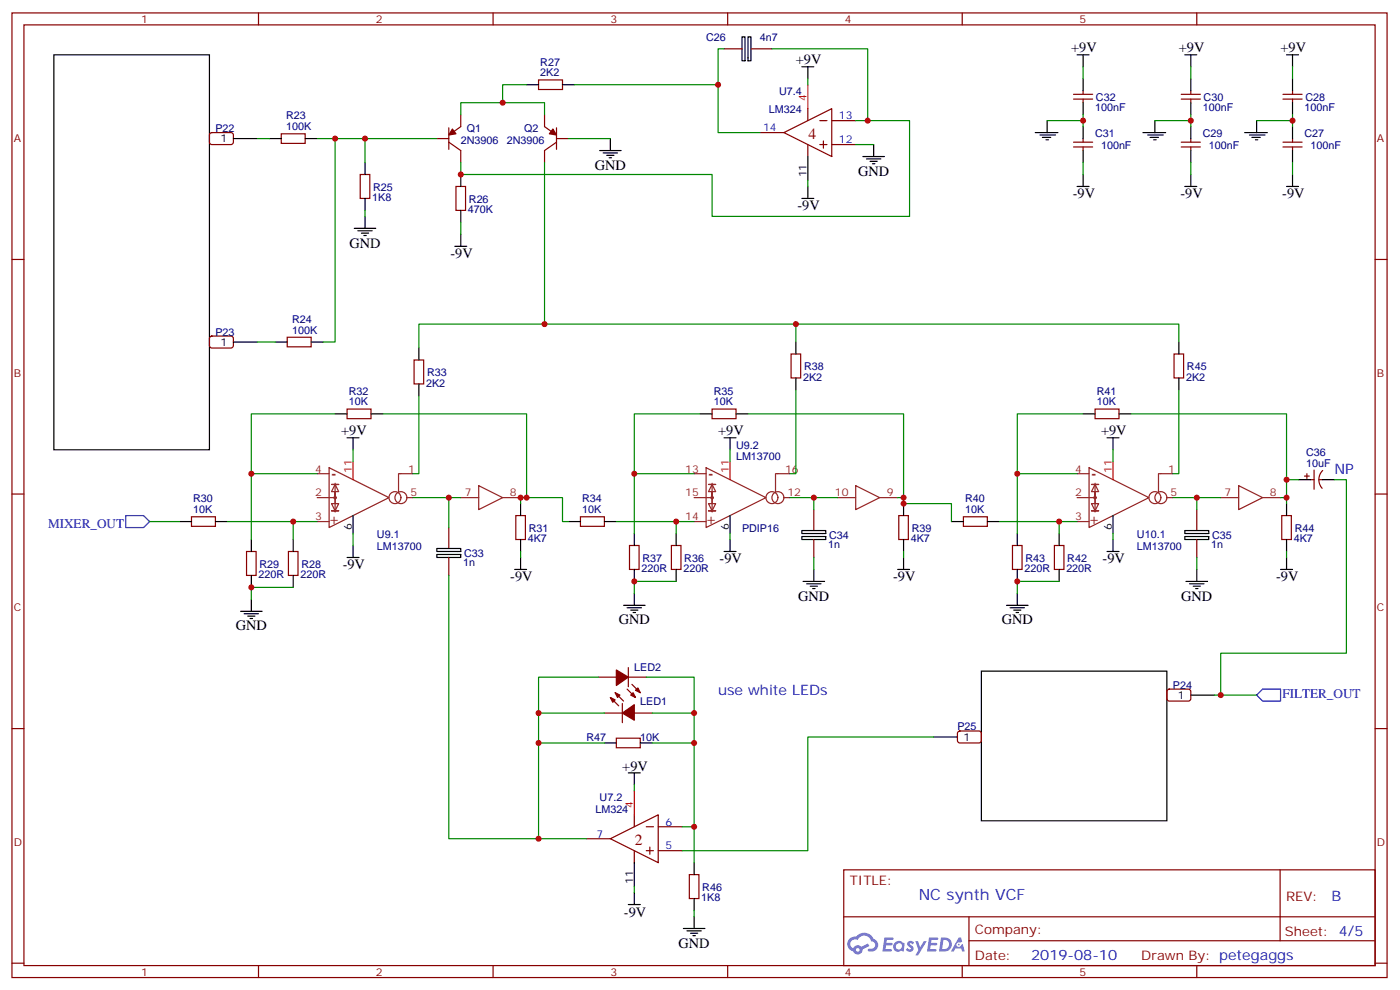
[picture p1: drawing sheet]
<svg xmlns="http://www.w3.org/2000/svg" width="413mm" height="292mm" viewBox="0 0 413 292" stroke-linecap="round" stroke-linejoin="round" font-family="sans-serif">
<path d="M15.9 16.2h45.8v116.4h-45.8zM289.3 197.8h54.7v44.1h-54.7z" fill="none" stroke="#000" stroke-width=".35"/>
<g fill="none" stroke="#870000" stroke-width=".35">
<path d="M3.5 3.8h405.4v284.3h-405.4zM7.1 7.3h398.2v277.3h-398.2zM76.2 3.8v3.5M145.3 3.8v3.5M214.5 3.8v3.5M283.6 3.8v3.5M352.8 3.8v3.5M3.5 76.5h3.6M405.3 76.5h3.6M3.5 145.6h3.6M405.3 145.6h3.6M3.5 214.8h3.6"/>
<path d="M405.3 214.8h3.6M248.7 256.4h156.6v28.2h-156.6zM377.3 256.4v20.9M248.7 270.2h156.5M285.6 277.3h119.6M285.6 270.2v14.2M3.5 283.9h3.6M76.2 284.6v3.5M145.3 284.6v3.5M214.5 284.6v3.5M283.6 284.6v3.5M352.8 284.6v3.5"/>
<path d="M405.3 283.9h3.6"/>
</g>
<g fill="#5487ff">
<path d="M267.7 277.6a1.22 1.22 0 0 1 1.7 .2l-.4 .6a.47 .47 0 0 0-.3-.4 .47 .47 0 0 0-.5 .2l.1 .2a1.14 1.14 0 0 1 .8 1.8 1.14 1.14 0 0 1-1.9 0l-.2-.2 .5-.6 .7 .5a.29 .29 0 0 0 .3-.3 .29 .29 0 0 0-.2-.3 1.04 1.04 0 0 1-.6-1.7z"/>
<path d="M260.7 276.3h2.4l.3 .2-.2 .5-1.8 .1-.1 .8h1.5l.3 .4-.3 .4h-1.6l-.2 1.1h1.7l.2 .3-.2 .3-2.6 .1z"/>
<path d="M273.8 276.3h2.4l.3 .2-.1 .5-1.8 .1-.2 .8h1.6l.3 .4-.4 .4h-1.6l-.1 1.1h1.7l.2 .3-.2 .3-2.6 .1z"/>
<path d="M282.6 276.3h.7l.3 1.3-.6 .3a.69 .69 0 0 0-1 .3 .69 .69 0 0 0 .4 .9 .69 .69 0 0 0 .9-.6l.5-.2 .6 2.2h-.8l-.2-.9h-1.8l-.5 .9h-.8z"/>
<path d="M269.8 277.4h.8l.6 1.8 1.1-1.8h.9l-2.6 4.2h-.8l.9-1.5z"/>
<path d="M277.4 276.3l-.6 4.2h1.3a2.11 2.11 0 0 0 2.5-2.1 2.11 2.11 0 0 0-2.5-2.1zM278.1 277.1a1.39 1.39 0 0 1 1.7 1.4 1.39 1.39 0 0 1-1.8 1.3h-.3z"/>
<path d="M263.7 277.9a1.54 1.54 0 0 0-.1 2.2 1.54 1.54 0 0 0 2.2 .1l.6 .3 .3-2.3-.2-.3h-.4a1.49 1.49 0 0 0-2.4 0zM264 278.9a.94 .94 0 0 1 1.8 0 .94 .94 0 0 1-1.8 0z"/>
<path d="M250.4 276.7a2.18 2.18 0 0 0 1.1 3.7 1.44 1.44 0 0 0 1.6 .9 1.44 1.44 0 0 0 1.2-1.4l2-1.1-.5-.7-1.9 1a1.47 1.47 0 0 0-2.4 .4 1.39 1.39 0 0 1-.7-1.9 1.39 1.39 0 0 1 2-.5 2.12 2.12 0 0 1 2.2-1.3 2.12 2.12 0 0 1 1.9 1.7 1.14 1.14 0 0 1 1.1 1.4 1.14 1.14 0 0 1-1.7 .7 .43 .43 0 0 0-.5 .4 .43 .43 0 0 0 .4 .5 1.98 1.98 0 0 0 2.5-1.2 1.98 1.98 0 0 0-1.2-2.6 3.1 3.1 0 0 0-5.3-.6l-.9 .1zM252.3 280a.55 .55 0 0 1 1.1 0 .55 .55 0 0 1-1.1 0z"/>
<circle cx="282.6" cy="278.4" r=".26"/>
</g>
<g fill="none" stroke="#870000" stroke-width=".35">
<path d="M213.4 14.4h5.3M221.5 14.4h6M62 39.3l.4-.2h6l.4 .7-.1 2.4-.6 .4-5.9-.1-.5-.6v-2.1zM82.9 39.4h7.1v2.9h-7.1zM132.3 37.7v6.3M135.8 33.8v3.5l-2.5 1.8M158.7 23.6h7.1v2.8h-7.1zM160.5 33.8v3.5l2.5 1.8M164 37.7v6.3M224 39.1h7.1M231.1 39.1l14.1-7.1v14.1zM238.1 32v3.6"/>
<path d="M241.7 35.6h2.1M245.2 35.6h7M316.4 27.8h5.7M316.4 29.2h5.7M319.3 26.7v1.1M319.3 29.2v1.1M348.2 27.8h5.6M348.2 29.2h5.6M351 26.7v1.1M351 29.2v1.1M378.2 27.8h5.6M378.2 29.2h5.6"/>
<path d="M381 26.7v1.1M381 29.2v1.1M106.2 51.4h2.8v7.1h-2.8zM128.8 40.9h3.5M132.3 41.9l3.5 2.5v3.5M134.4 55h2.8v7h-2.8zM164 40.9h3.6M164 41.9l-3.5 2.5v3.5M238.1 42.6v3.5M241.7 42.6h2.1M242.7 41.6v2.1M245.2 42.6h7"/>
<path d="M316.4 41.9h5.7M316.4 43.3h5.7M319.3 40.9v1M319.3 43.3v1.1M348.2 41.9h5.6M348.2 43.3h5.6M351 40.9v1M351 43.3v1.1M378.2 41.9h5.6M378.2 43.3h5.6M381 40.9v1M381 43.3v1.1"/>
<path d="M62 99.3l.4-.2h6l.4 .7-.1 2.4-.6 .4-5.9-.1-.5-.6v-2.1zM84.7 99.4h7v2.8h-7zM122.1 106.1h2.8v7.1h-2.8zM233.2 104.4h2.8v7h-2.8zM346.1 104.4h2.8v7h-2.8zM102.3 120.6h7.1v2.8h-7.1zM209.9 120.6h7.1v2.8h-7.1zM322.8 120.6h7v2.8h-7zM385.2 139.6v1.4M387.3 138.6v5.6M389.9 138.7a3.8 3.8 0 0 0-.2 5.2M56.4 152.3h7.1v2.9h-7.1z"/>
<path d="M132.3 155.5v6M152 152h2.9v7h-2.9zM171.1 152.3h7.1v2.9h-7.1zM239.9 150.2v6M239.9 159v5.3M264.9 152h2.9v7h-2.9zM284 152.3h7v2.9h-7zM352.8 150.2v6M352.8 159v5.3M377.8 152h2.8v7h-2.8zM384.5 140.3h1.4M386.3 141.4h1"/>
<path d="M388.8 141.4h1M72.7 162.6h2.8v7h-2.8zM85 162.6h2.8v7h-2.8zM132.3 164.3v5.3M185.6 160.8h2.8v7.1h-2.8zM197.9 160.8h2.8v7.1h-2.8zM298.4 160.8h2.9v7.1h-2.9zM310.8 160.8h2.8v7.1h-2.8zM176.4 199.6h5.3M185.2 196.8v5.6M185.2 199.6h5.3M178.2 210.2h5.2"/>
<path d="M179.9 205.6l2.5 2.5M181.3 204.2l2.5 2.5M181.7 217.6h7v2.8h-7zM183.4 207.4v5.6M184.9 203.1l2.4 2.5M186.3 201.7l2.4 2.5M187 210.2h5.3M282.5 215.7l.4-.2h5.9l.5 .7-.1 2.4-.6 .4-5.9-.1-.5-.6v-2.1zM344.2 203.3l.5-.2 5.9 .1 .4 .6-.1 2.4-.6 .5-5.9-.1-.4-.6v-2.2zM172.9 247.2h7M179.9 247.2l14.1-7v14.1zM187 240.2v3.5"/>
<path d="M187 250.8v3.5M190.5 243.7h2.1M190.5 250.8h2.1M191.6 249.7v2.1M194 243.7h7.1M194 250.8h7.1M203.2 257.8h2.8v7.1h-2.8z"/>
</g>
<g fill="none" stroke="#000" stroke-width=".35">
<path d="M218.7 10.9h.9v7h-.9zM220.5 10.9h.9v7h-.9zM236.4 19.7h3.5M238.1 19.7v3.5M317.5 16.2h3.5M319.3 16.2v3.5M349.2 16.2h3.6M351 16.2v3.5M379.2 16.2h3.6M381 16.2v3.5M155.2 25h3.5M165.8 25h3.5"/>
<path d="M305.2 39.1h6.7M306.6 39.8h4.5M308.7 35.6v3.5M319.3 23.2v3.5M319.3 30.3v3.5M319.3 37.3v3.6M336.9 39.1h6.7M338.3 39.8h4.6M340.4 35.6v3.5M351 23.2v3.5M351 30.3v3.5M351 37.3v3.6"/>
<path d="M366.9 39.1h6.7M368.3 39.8h4.6M370.4 35.6v3.5M381 23.2v3.5M381 30.3v3.5M381 37.3v3.6M68.8 40.9h7M79.4 40.9h3.5M90 40.9h3.5M107.6 47.9v3.5M107.6 58.5v3.5M135.8 51.4v3.6"/>
<path d="M176.7 44.4h6.4M177.8 45.1h4.2M178.9 45.8h2.1M179.6 46.5h.7M179.9 40.9v3.5M236.4 58.5h3.5M238.1 46.1v7.1M238.1 55v3.5M254.4 46.1h6.3M255.4 46.8h4.2M256.5 47.6h2.1M257.2 48.3h.7"/>
<path d="M257.5 42.6v3.5M307.3 40.5h2.4M308.3 41.2h.7M317.5 55h3.5M319.3 44.4v3.5M319.3 51.4v3.6M339 40.5h2.5M340.1 41.2h.7M349.2 55h3.6M351 44.4v3.5M351 51.4v3.6M369 40.5h2.5"/>
<path d="M370.1 41.2h.7M379.2 55h3.6M381 44.4v3.5M381 51.4v3.6M104.4 67.3h6.4M105.5 68h4.2M106.5 68.7h2.2M107.2 69.4h.7M107.6 63.8v3.5M134.1 72.6h3.5M135.8 62v3.5M135.8 69.1v3.5"/>
<path d="M68.8 100.8h7M81.1 100.8h3.6M91.7 100.8h3.5M123.5 102.6v3.5M123.5 113.2v3.5M234.6 100.8v3.6M234.6 111.4v3.5M347.5 100.8v3.6M347.5 111.4v3.5M98.8 122h3.5M102.3 129h3.5M104.1 129v3.6"/>
<path d="M109.4 122h3.5M206.4 122h3.5M213.4 129h3.6M215.2 129v3.6M217 122h3.5M319.3 122h3.5M326.3 129h3.5M328.1 129v3.6M329.8 122h3.6M52.9 153.7h3.5M63.5 153.7h3.5M74.1 159v3.6"/>
<path d="M86.4 159v3.6M104.1 152v5.3M153.5 148.4v3.6M153.5 159v3.6M167.6 153.7h3.5M178.2 153.7h3.5M187 157.3v3.5M199.3 157.3v3.5M215.2 152v5.3M215.2 159v3.6M236.4 156.4h7v.9h-7zM236.4 158.2h7v.8h-7z"/>
<path d="M266.3 148.4v3.6M266.3 159v3.6M280.5 153.7h3.5M291 153.7h3.6M299.9 157.3v3.5M312.2 157.3v3.5M328.1 152v5.3M328.1 159v3.6M349.2 156.4h7.1v.9h-7.1zM349.2 158.2h7.1v.8h-7.1zM379.2 148.4v3.6M379.2 159v3.6"/>
<path d="M382.8 141.4h3.5M389.8 141.4h3.5M74.1 169.6v3.5M74.1 176.7v3.5M86.4 169.6v3.5M102.3 164.3h3.5M104.1 160.8v3.5M128.8 161.7h7v.9h-7zM128.8 163.4h7v.9h-7zM151.7 167.9h3.5M153.5 164.3v3.6M183.8 178.4h6.3"/>
<path d="M184.9 179.1h4.2M185.9 179.8h2.1M187 167.9v3.5M187 174.9v3.5M199.3 167.9v3.5M213.4 162.6h3.6M236.7 171.4h6.4M237.8 172.1h4.2M238.8 172.8h2.1M239.5 173.5h.7M239.9 167.9v3.5M264.6 167.9h3.5"/>
<path d="M266.3 164.3v3.6M296.7 178.4h6.3M297.7 179.1h4.3M298.8 179.8h2.1M299.9 167.9v3.5M299.9 174.9v3.5M312.2 167.9v3.5M326.3 162.6h3.5M349.6 171.4h6.4M350.7 172.1h4.2M351.7 172.8h2.1M352.4 173.5h.7"/>
<path d="M352.8 167.9v3.5M377.5 167.9h3.5M379.2 164.3v3.6M70.9 180.2h6.4M72 180.9h4.2M73 181.6h2.1M73.7 182.3h.7M186.6 180.6h.7M299.5 180.6h.7M178.2 219h3.5M188.7 219h3.6M275.2 217.2h7"/>
<path d="M351 204.9h7.1M185.2 227.8h3.5M187 227.8v3.6M187 254.3v7M204.6 254.3v3.5M185.2 266.6h3.5M187 263.1v3.5M201.4 273.7h6.4M202.5 274.4h4.2M203.6 275.1h2.1M204.3 275.8h.7M204.6 264.9v3.5"/>
<path d="M204.6 270.2v3.5"/>
</g>
<g fill="#870000" stroke="#870000" stroke-width=".35">
<path d="M133.3 38l1.1 1.4-2.1 .4z"/>
<path d="M163 38l1 1.8-2.1-.4z"/>
<path d="M179.9 205.6l1.4 .7-.7 .7z"/>
<path d="M181.3 204.2l1.4 .7-.7 .7z"/>
<path d="M183.4 210.2l3.6-2.5v4.6z"/>
<path d="M187.3 203.5l.7-.7 .7 1.4z"/>
<path d="M185.9 204.9l.7-.7 .7 1.4z"/>
<path d="M181.7 197.5l3.5 2.1-3.5 2.5z"/>
</g>
<g fill="none" stroke="#8c2424" stroke-width=".35">
<path d="M93.5 139.6h3.5M97 137.9l17.7 8.8-17.7 8.8zM121.7 139.6h-4.2v5.3M204.6 139.6h3.5M208.1 137.9l17.7 8.8-17.7 8.8zM232.8 139.6h-4.2v5.3M317.5 139.6h3.5M321 137.9l17.7 8.8-17.7 8.8zM345.7 139.6h-4.2v5.3M93.5 146.7h5.3v-1.8h-1.1l1.1-2.1h-1.1h2.1h-1l1 2.1h-1v3.5h1l-1 2.2h1h-2.1h1.1l-1.1-2.2h1.1M93.5 153.7h3.5M98.8 142.5v8.4"/>
<path d="M119.9 146.7h1.8M135.8 146.7h5.3M141.1 143.2l7.1 3.5-7.1 3.5zM148.2 146.7h5.3M204.6 146.7h5.3v-1.8h-1.1l1.1-2.1h-1.1h2.2h-1.1l1.1 2.1h-1.1v3.5h1.1l-1.1 2.2h1.1h-2.2h1.1l-1.1-2.2h1.1M204.6 153.7h3.5M209.9 142.5v8.4M231.1 146.7h1.7M246.9 146.7h5.3M252.2 143.2l7.1 3.5-7.1 3.5zM259.3 146.7h5.3M317.5 146.7h5.3v-1.8h-1.1l1.1-2.1h-1.1h2.1h-1l1 2.1h-1v3.5h1l-1 2.2h1h-2.1h1.1l-1.1-2.2h1.1"/>
<path d="M317.5 153.7h3.5M322.8 142.5v8.4M344 146.7h1.7M359.8 146.7h5.3M365.1 143.2l7.1 3.5-7.1 3.5zM372.2 146.7h5.3"/>
<circle cx="116.4" cy="146.7" r="1.76"/>
<circle cx="118.2" cy="146.7" r="1.76"/>
<circle cx="227.5" cy="146.7" r="1.76"/>
<circle cx="229.3" cy="146.7" r="1.76"/>
<circle cx="340.4" cy="146.7" r="1.76"/>
<circle cx="342.2" cy="146.7" r="1.76"/>
</g>
<g fill="#8c2424" stroke="#8c2424" stroke-width=".35">
<circle cx="98.8" cy="146.7" r=".35"/>
<circle cx="209.9" cy="146.7" r=".35"/>
<circle cx="322.8" cy="146.7" r=".35"/>
</g>
<path d="M238.1 25v7M104.1 136.1v5.3M215.2 136.1v5.3M328.1 136.1v5.3M187 233.1v7.1" fill="none" stroke="#f00" stroke-width=".35"/>
<path d="M37 152h5.3l1.8 1.7-1.8 1.8h-5.3zM370.4 204.9l1.8-1.8h5.3v3.6h-5.3z" fill="none" stroke="#00f" stroke-width=".35"/>
<g fill="none" stroke="#008700" stroke-width=".35">
<path d="M213.4 14.4h-1.7v10.6M227.5 14.4h28.3v21.2h-3.6M319.3 19.7v3.5M351 19.7v3.5M381 19.7v3.5M135.8 33.8v-3.5h24.7v3.5M155.2 25h-7v5.3M169.3 25h42.4v14.1h12.3M238.1 23.2v1.8M255.8 35.6h12.3v28.2h-58.2v-12.4h-74.1v-3.5M308.7 35.6h10.6M319.3 33.8v3.5"/>
<path d="M340.4 35.6h10.6M351 33.8v3.5M370.4 35.6h10.6M381 33.8v3.5M75.8 40.9h3.6M93.5 40.9h14.1v7M98.8 40.9v59.9h-3.6M107.6 40.9h21.2M160.5 47.9v47.6h-37v7.1M167.6 40.9h12.3M238.1 53.2v1.8M252.2 42.6h5.3"/>
<path d="M319.3 47.9v3.5M351 47.9v3.5M381 47.9v3.5M107.6 62v1.8M135.8 65.5v3.6M160.5 95.5h74.1v5.3M234.6 95.5h112.9v5.3M75.8 100.8h5.3M123.5 116.7v22.9h-1.8M234.6 114.9v24.7h-1.8M347.5 114.9v24.7h-1.8M93.5 139.6h-19.4v19.4"/>
<path d="M98.8 122h-24.7v17.6M104.1 132.6v3.5M112.9 122h42.3v24.7h-1.7v1.7M204.6 139.6h-17.6v17.7M206.4 122h-19.4v17.6M215.2 132.6v3.5M220.5 122h45.8v24.7M317.5 139.6h-17.6v17.7M319.3 122h-19.4v17.6M328.1 132.6v3.5M333.4 122h45.8v24.7M44.1 153.7h8.8"/>
<path d="M67 153.7h19.4M93.5 153.7h-7.1v5.3M104.1 157.3v3.5M121.7 146.7h14.1M132.3 146.7v8.8M155.2 146.7h10.6v7h1.8M181.7 153.7h22.9M199.3 153.7v3.6M215.2 157.3v1.7M232.8 146.7h14.1M239.9 146.7v3.5M264.6 146.7h1.7v1.7h14.2v5.3"/>
<path d="M294.6 153.7h22.9M312.2 153.7v3.6M328.1 157.3v1.7M345.7 146.7h14.1M352.8 146.7v3.5M377.5 146.7h1.7v1.7M379.2 141.4h3.6M393.3 141.4h3.6v51.1h-37.1v12.4h10.6M86.4 173.1h-12.3v3.6M132.3 169.6v77.6h26.4M153.5 162.6v1.7M199.3 171.4h-12.3v3.5"/>
<path d="M239.9 164.3v3.6M266.3 162.6v1.7M312.2 171.4h-12.3v3.5M352.8 164.3v3.6M379.2 162.6v1.7M176.4 199.6h-17.7v19.4M190.5 199.6h14.1v19.4M158.7 210.2h19.5M178.2 219h-19.5v28.2h14.2M192.3 219h12.3v24.7M192.3 210.2h12.3M275.2 217.2h-37.1v33.6h-37"/>
<path d="M358.1 204.9h1.7M187 231.4v1.7M201.1 243.7h3.5v10.6M187 261.3v1.8M204.6 268.4v1.8"/>
</g>
<g fill="#c00">
<circle cx="204.6" cy="210.2" r=".88"/>
<circle cx="204.6" cy="219" r=".88"/>
<circle cx="359.8" cy="204.9" r=".88"/>
<circle cx="379.2" cy="141.4" r=".88"/>
<circle cx="234.6" cy="95.5" r=".88"/>
<circle cx="379.2" cy="146.7" r=".88"/>
<circle cx="312.2" cy="153.7" r=".88"/>
<circle cx="299.9" cy="171.4" r=".88"/>
<circle cx="299.9" cy="139.6" r=".88"/>
<circle cx="352.8" cy="146.7" r=".88"/>
<circle cx="239.9" cy="146.7" r=".88"/>
<circle cx="160.5" cy="95.5" r=".88"/>
<circle cx="187" cy="139.6" r=".88"/>
<circle cx="187" cy="171.4" r=".88"/>
<circle cx="199.3" cy="153.7" r=".88"/>
<circle cx="155.2" cy="146.7" r=".88"/>
<circle cx="153.5" cy="146.7" r=".88"/>
<circle cx="319.3" cy="35.6" r=".88"/>
<circle cx="74.1" cy="173.1" r=".88"/>
<circle cx="107.6" cy="40.9" r=".88"/>
<circle cx="98.8" cy="40.9" r=".88"/>
<circle cx="148.2" cy="30.3" r=".88"/>
<circle cx="211.7" cy="25" r=".88"/>
<circle cx="255.8" cy="35.6" r=".88"/>
<circle cx="135.8" cy="51.4" r=".88"/>
<circle cx="381" cy="35.6" r=".88"/>
<circle cx="86.4" cy="153.7" r=".88"/>
<circle cx="351" cy="35.6" r=".88"/>
<circle cx="74.1" cy="139.6" r=".88"/>
<circle cx="132.3" cy="146.7" r=".88"/>
<circle cx="266.3" cy="146.7" r=".88"/>
<circle cx="266.3" cy="148.4" r=".88"/>
<circle cx="204.6" cy="243.7" r=".88"/>
<circle cx="158.8" cy="219" r=".88"/>
<circle cx="158.8" cy="210.2" r=".88"/>
<circle cx="158.8" cy="247.2" r=".88"/>
</g>
<g font-size="4.6" fill="#800">
<text x="238.3" y="40.9">4</text>
<text x="187.1" y="249">2</text>
</g>
<text font-size="4.6" fill="#00f" x="270.8" y="265.4">NC synth VCF</text>
<g font-size="4.2">
<text x="315.7" y="15.5">+9V</text>
<text x="347.5" y="15.5">+9V</text>
<text x="377.5" y="15.5">+9V</text>
<text x="234.6" y="19">+9V</text>
<text x="175.3" y="50">GND</text>
<text x="252.9" y="51.8">GND</text>
<text x="316.2" y="58.5">-9V</text>
<text x="348" y="58.5">-9V</text>
<text x="378" y="58.5">-9V</text>
<text x="235.1" y="62">-9V</text>
<text x="103" y="73">GND</text>
<text x="132.8" y="76.1">-9V</text>
<text x="100.5" y="128.3">+9V</text>
<text x="211.7" y="128.3">+9V</text>
<text x="324.6" y="128.3">+9V</text>
<text x="101" y="167.9">-9V</text>
<text x="212.1" y="166.1">-9V</text>
<text x="325" y="166.1">-9V</text>
<text x="150.4" y="171.4">-9V</text>
<text x="263.3" y="171.4">-9V</text>
<text x="376.2" y="171.4">-9V</text>
<text x="235.3" y="177">GND</text>
<text x="348.2" y="177">GND</text>
<text x="69.5" y="185.8">GND</text>
<text x="182.4" y="184.1">GND</text>
<text x="295.3" y="184.1">GND</text>
<text x="183.4" y="227.1">+9V</text>
<text x="183.9" y="270.2">-9V</text>
<text x="200" y="279.3">GND</text>
</g>
<g font-size="4.2" fill="#8d2323">
<text x="97.7" y="141">-</text>
<text x="208.8" y="141">-</text>
<text x="321.7" y="141">-</text>
<text x="97.4" y="154.4">+</text>
<text x="208.5" y="154.4">+</text>
<text x="321.4" y="154.4">+</text>
</g>
<g font-size="4.2" fill="#00f">
<text x="393.3" y="139.6">NP</text>
<text x="211.7" y="204.9">use white LEDs</text>
<text x="392.5" y="265.7">B</text>
<text x="304" y="283">2019-08-10</text>
</g>
<g font-size="3.9" fill="#00f">
<text x="14.2" y="155.5">MIXER_OUT</text>
<text x="378" y="205.7">FILTER_OUT</text>
</g>
<g font-size="3.9" fill="#800">
<text x="250.5" y="261">TITLE:</text>
<text x="379.1" y="265.7">REV:</text>
<text x="287.4" y="275.2">Company:</text>
<text x="378.7" y="275.8">Sheet: 4/5</text>
<text x="287.4" y="282.9">Date:</text>
<text x="336.4" y="282.9">Drawn By: petegaggs</text>
</g>
<g font-size="3.2" fill="#800">
<text x="41.6" y="6.8">1</text>
<text x="110.8" y="6.8">2</text>
<text x="179.9" y="6.8">3</text>
<text x="249.1" y="6.8">4</text>
<text x="318.2" y="6.8">5</text>
<text x="4.1" y="41.9">A</text>
<text x="405.9" y="41.9">A</text>
<text x="4.1" y="111.1">B</text>
<text x="405.9" y="111.1">B</text>
<text x="4.1" y="180.2">C</text>
<text x="405.9" y="180.2">C</text>
<text x="4.1" y="249.3">D</text>
<text x="405.9" y="249.3">D</text>
<text x="41.6" y="287.6">1</text>
<text x="110.8" y="287.6">2</text>
<text x="179.9" y="287.6">3</text>
<text x="249.1" y="287.6">4</text>
<text x="318.2" y="287.6">5</text>
</g>
<g font-size="3.2" fill="#000080">
<text x="208.1" y="12.1">C26</text>
<text x="224" y="12.1">4n7</text>
<text x="159.3" y="22.5">2K2</text>
<text x="159.3" y="19.4">R27</text>
<text x="229.7" y="28">U7.4</text>
<text x="323" y="29.6">C32</text>
<text x="354.8" y="29.6">C30</text>
<text x="384.8" y="29.6">C28</text>
<text x="84.3" y="35.2">R23</text>
<text x="226.7" y="33.3">LM324</text>
<text x="322.8" y="32.9">100nF</text>
<text x="354.5" y="32.9">100nF</text>
<text x="384.5" y="32.9">100nF</text>
<text x="63.5" y="38.9">P22</text>
<text x="84.3" y="38.4">100K</text>
<text x="137.6" y="38.9">Q1</text>
<text x="154.5" y="38.9">Q2</text>
<text x="322.8" y="40.3">C31</text>
<text x="354.5" y="40.3">C29</text>
<text x="384.5" y="40.3">C27</text>
<text x="135.8" y="42.5">2N3906</text>
<text x="149.4" y="42.5">2N3906</text>
<text x="324.6" y="43.8">100nF</text>
<text x="356.3" y="43.8">100nF</text>
<text x="386.3" y="43.8">100nF</text>
<text x="109.7" y="59.3">1K8</text>
<text x="110" y="56.2">R25</text>
<text x="138.2" y="59.8">R26</text>
<text x="137.9" y="62.8">470K</text>
<text x="86.1" y="95.2">R24</text>
<text x="63.5" y="98.9">P23</text>
<text x="86.1" y="98.4">100K</text>
<text x="125.6" y="113.9">2K2</text>
<text x="125.9" y="110.9">R33</text>
<text x="236.7" y="112.2">2K2</text>
<text x="237" y="109.1">R38</text>
<text x="349.6" y="112.2">2K2</text>
<text x="349.9" y="109.1">R45</text>
<text x="102.8" y="119.5">10K</text>
<text x="102.8" y="116.3">R32</text>
<text x="210.4" y="119.5">10K</text>
<text x="210.4" y="116.3">R35</text>
<text x="323.3" y="119.5">10K</text>
<text x="323.3" y="116.3">R41</text>
<text x="217" y="135.6">LM13700</text>
<text x="217" y="132.4">U9.2</text>
<text x="385" y="137.5">10uF</text>
<text x="385" y="134.4">C36</text>
<text x="57" y="148.1">R30</text>
<text x="171.6" y="148.1">R34</text>
<text x="284.5" y="148.1">R40</text>
<text x="57" y="151.3">10K</text>
<text x="171.6" y="151.3">10K</text>
<text x="284.5" y="151.3">10K</text>
<text x="111.1" y="158.5">U9.1</text>
<text x="155.6" y="159.8">4K7</text>
<text x="155.9" y="156.8">R31</text>
<text x="218.7" y="156.8">PDIP16</text>
<text x="244.1" y="161.6">1n</text>
<text x="244.4" y="158.9">C34</text>
<text x="268.5" y="159.8">4K7</text>
<text x="268.7" y="156.8">R39</text>
<text x="335.1" y="158.5">U10.1</text>
<text x="357" y="161.6">1n</text>
<text x="357.3" y="158.9">C35</text>
<text x="381.4" y="159.8">4K7</text>
<text x="381.6" y="156.8">R44</text>
<text x="76.5" y="167.4">R29</text>
<text x="88.8" y="167.4">R28</text>
<text x="111.1" y="162.1">LM13700</text>
<text x="136.5" y="166.9">1n</text>
<text x="136.8" y="164.2">C33</text>
<text x="189.4" y="165.6">R37</text>
<text x="201.7" y="165.6">R36</text>
<text x="302.3" y="165.6">R43</text>
<text x="314.6" y="165.6">R42</text>
<text x="335.1" y="162.1">LM13700</text>
<text x="76.2" y="170.4">220R</text>
<text x="88.5" y="170.4">220R</text>
<text x="189.1" y="168.6">220R</text>
<text x="201.4" y="168.6">220R</text>
<text x="302" y="168.6">220R</text>
<text x="314.3" y="168.6">220R</text>
<text x="187" y="197.7">LED2</text>
<text x="345.7" y="203">P24</text>
<text x="188.7" y="207.9">LED1</text>
<text x="282.2" y="215.3">P25</text>
<text x="172.9" y="218.5">R47</text>
<text x="188.7" y="218.5">10K</text>
<text x="175.5" y="239.7">LM324</text>
<text x="176.7" y="236.1">U7.2</text>
<text x="207" y="262.6">R46</text>
<text x="206.7" y="265.6">1K8</text>
</g>
<g font-size="3.2" fill="#f00">
<text x="237.8" y="29.9" transform="rotate(-90 237.8 29.9)">4</text>
<text x="103.7" y="139.3" transform="rotate(-90 103.7 139.3)">11</text>
<text x="214.8" y="139.3" transform="rotate(-90 214.8 139.3)">11</text>
<text x="327.7" y="139.3" transform="rotate(-90 327.7 139.3)">11</text>
<text x="186.6" y="238.1" transform="rotate(-90 186.6 238.1)">4</text>
</g>
<g font-size="3.2" fill="#00f">
<text x="247.3" y="35.2">13</text>
<text x="224.9" y="38.7">14</text>
<text x="247.3" y="42.3">12</text>
<text x="196.1" y="243.3">6</text>
<text x="175.8" y="246.9">7</text>
<text x="196.1" y="250.4">5</text>
</g>
<g font-size="3.2">
<text x="65" y="41.9">1</text>
<text x="237.8" y="52.3" transform="rotate(-90 237.8 52.3)">11</text>
<text x="65" y="101.9">1</text>
<text x="103.7" y="156.1" transform="rotate(-90 103.7 156.1)">6</text>
<text x="214.8" y="156.1" transform="rotate(-90 214.8 156.1)">6</text>
<text x="327.7" y="156.1" transform="rotate(-90 327.7 156.1)">6</text>
<text x="347.2" y="206">1</text>
<text x="284" y="218.3">1</text>
<text x="186.6" y="260.4" transform="rotate(-90 186.6 260.4)">11</text>
</g>
<g font-size="3.2" fill="#8d2323">
<text x="92.9" y="139.3">4</text>
<text x="120.3" y="139.3">1</text>
<text x="202" y="139.3">13</text>
<text x="231.4" y="139.3">16</text>
<text x="316.9" y="139.3">4</text>
<text x="344.3" y="139.3">1</text>
<text x="92.9" y="146.3">2</text>
<text x="121" y="146.3">5</text>
<text x="137" y="146.3">7</text>
<text x="150.3" y="146.3">8</text>
<text x="202" y="146.3">15</text>
<text x="232.1" y="146.3">12</text>
<text x="246.1" y="146.3">10</text>
<text x="261.4" y="146.3">9</text>
<text x="316.9" y="146.3">2</text>
<text x="345" y="146.3">5</text>
<text x="361" y="146.3">7</text>
<text x="374.3" y="146.3">8</text>
<text x="92.9" y="153.4">3</text>
<text x="202" y="153.4">14</text>
<text x="316.9" y="153.4">3</text>
</g>
</svg>
